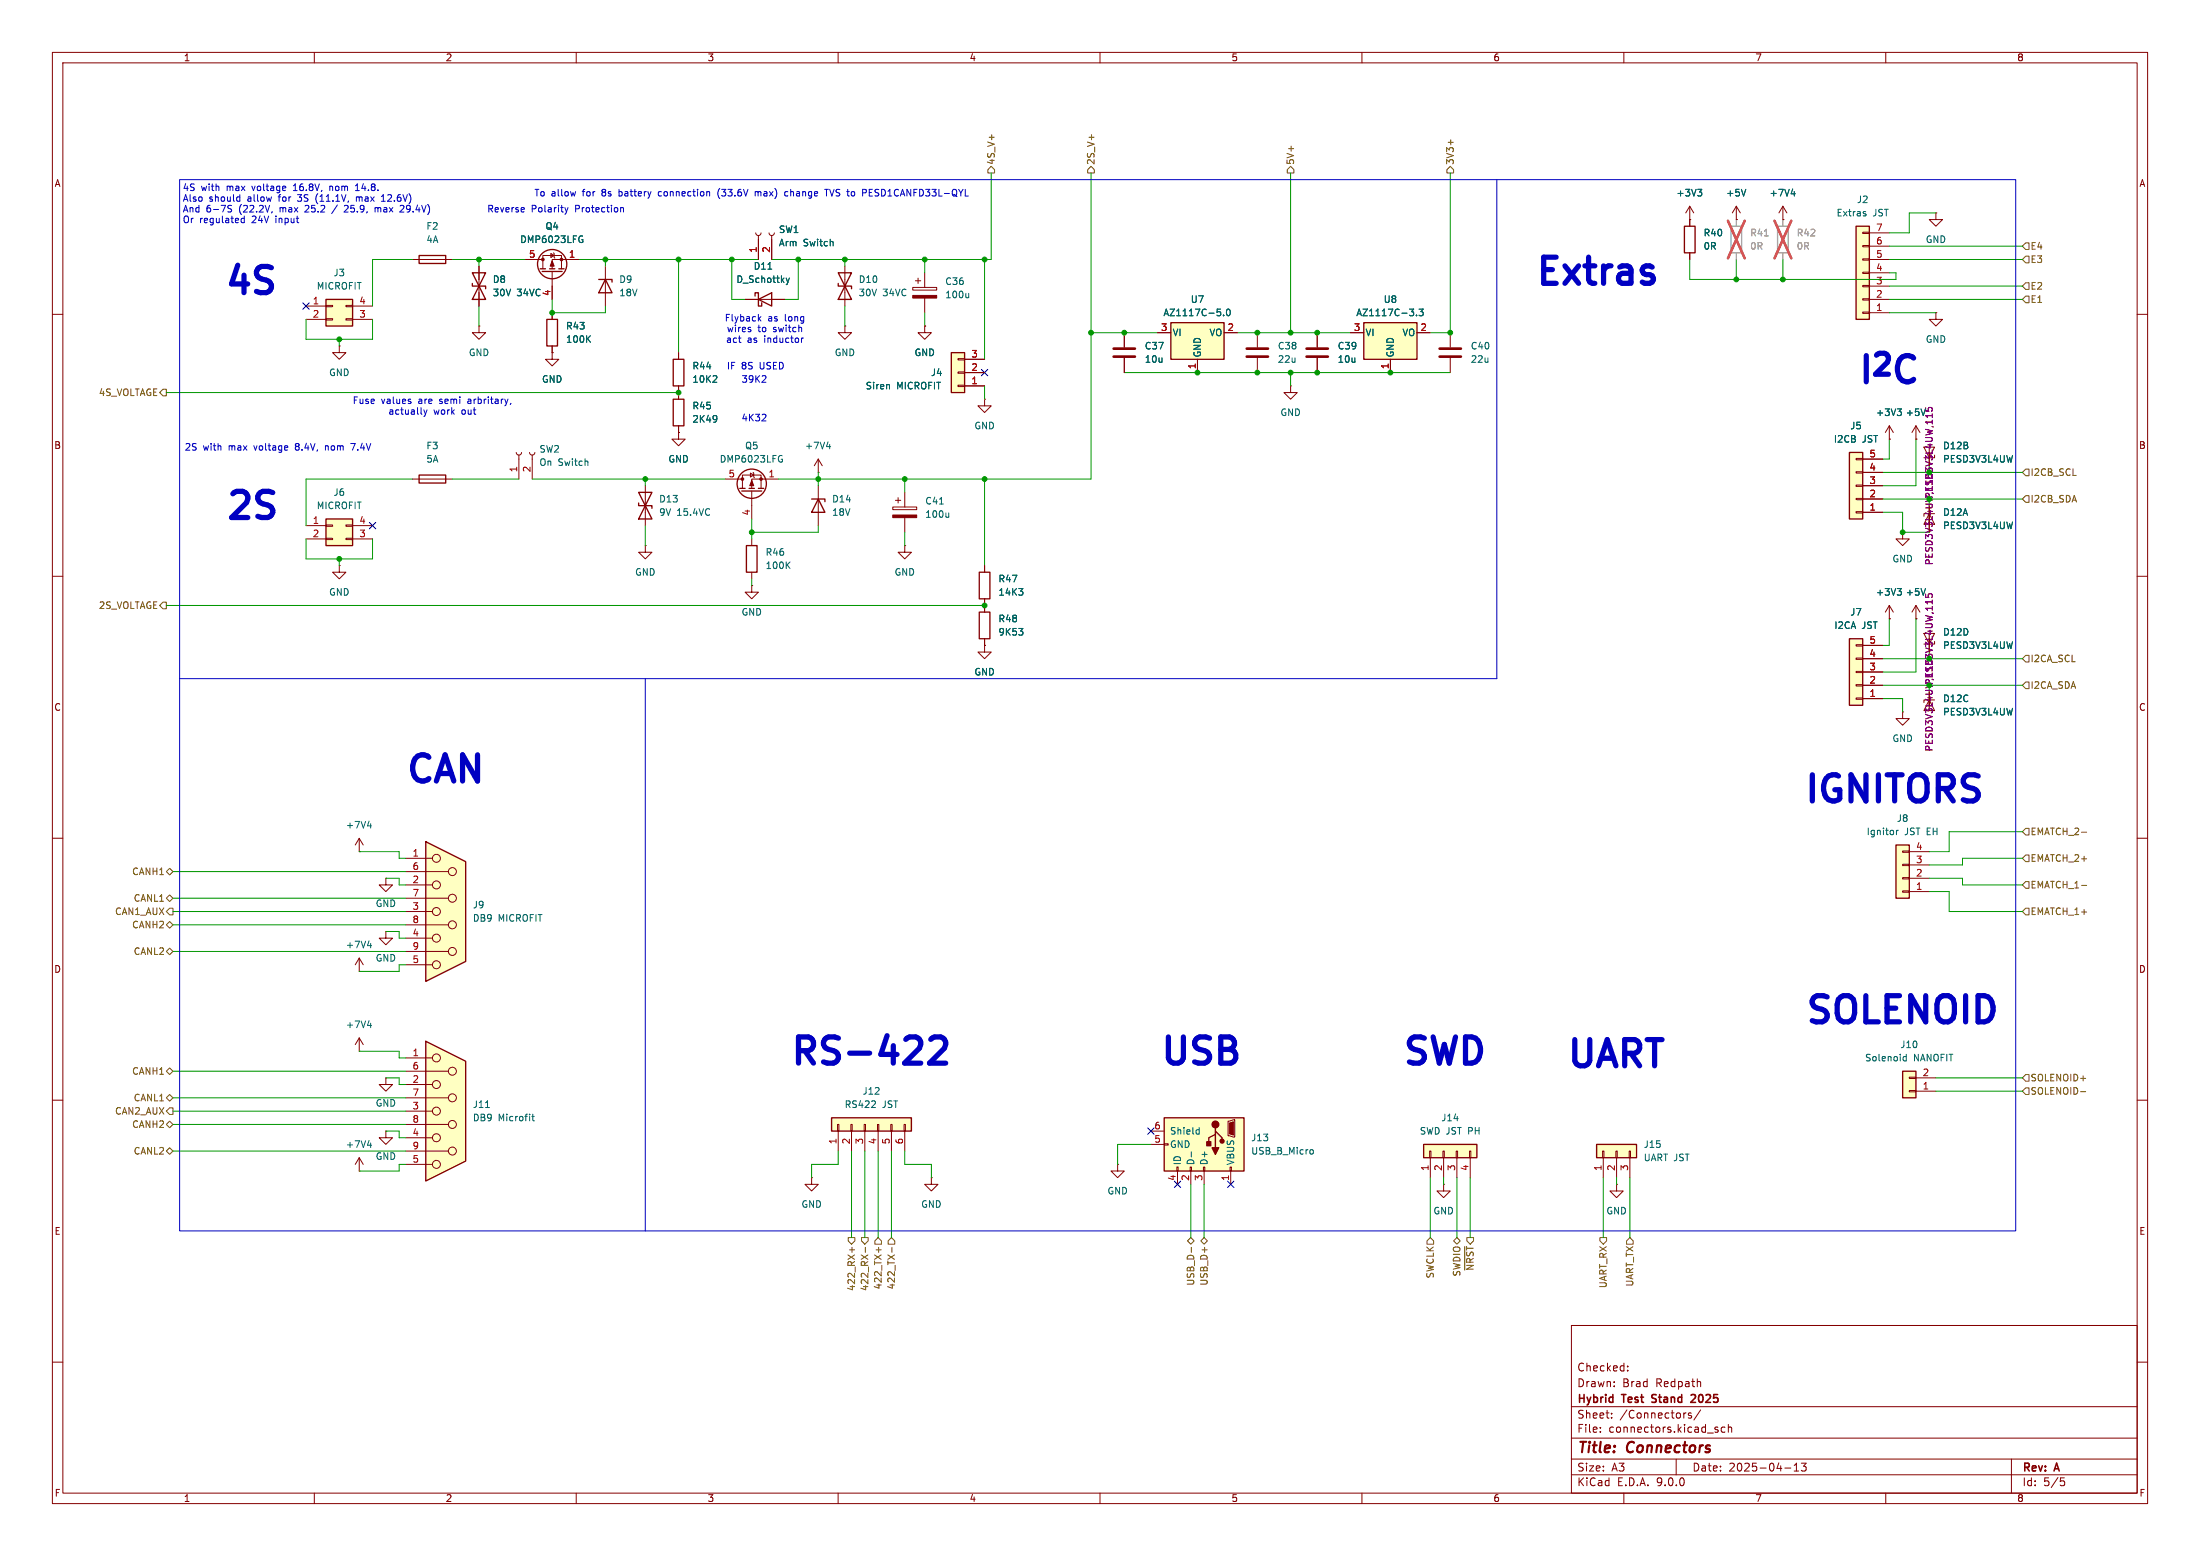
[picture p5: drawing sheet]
<svg xmlns="http://www.w3.org/2000/svg" width="420mm" height="297mm" viewBox="0 0 420 297" stroke-linecap="round" stroke-linejoin="round" font-family="sans-serif">
<g fill="none" stroke="#840000" stroke-width=".19">
<path d="M10 10h400v277h-400zM12 12h396v273h-396zM60 10v2M110 10v2M160 10v2M210 10v2M260 10v2M310 10v2M360 10v2M10 60h2M161.3 62.2v1.3h1.3l-1.3 1.3-1.3-1.3h1.3M161.3 62.2h.1"/>
<path d="M240 63.5v2.8M240 68.3v2.8M246.4 73.7v1.2h1.2l-1.2 1.3-1.3-1.3h1.3M246.4 73.7h.1M251.5 63.5v2.8M251.5 68.3v2.8M276.9 63.5v2.8M276.9 68.3v2.8M408 60h2M10 110h2M143.5 102.9v1.2M143.5 109.2v1.3"/>
<path d="M408 110h2M10 160h2M408 160h2M10 210h2M408 210h2M154.9 224.8v1.3h1.3l-1.3 1.2-1.2-1.2h1.2M154.9 224.8h.1M213.4 222.2v1.3h1.2l-1.2 1.3-1.3-1.3h1.3M213.4 222.2h.1M300 253h108v32h-108zM10 260h2M300 278.5h108"/>
<path d="M300 274.5h108M300 268.5h108M305.5 273.2v.2M305.5 272.5v.1M307.7 270.5v.2M307.7 269.8v.1M308.2 264.5v.2M308.2 263.8v.1M310.7 261.5v.2M310.7 260.8v.1M320 278.5v3M321.7 269.7h.2"/>
<path d="M322.9 269.8l-.4-.1-.2 .2 .1 .2 .5 .2v.3h-.6M324.6 263.8l.1 .9M324.7 269.1l-1.3 1.9M327.6 272.9l.3 .1 .1 .2-.2 .2h-.3M327.6 272.4l.3 .1M329.3 272.5l-.4-.1-.3 .3 .1 .6h.6M329.9 272.5l.3-.1 .3 .1 .1 .9M329.9 271.9v1.5M342.5 279.7l.4-.4v1.5M343.9 279.3h.9l-.5 .6 .4 .1v.6l-.2 .2-.6-.2M384 278.5v6.5M408 260h2"/>
<path d="M60 285v2M110 285v2M160 285v2M210 285v2M260 285v2M300 281.5h108M310 285v2M340.7 280.2h1.2M342.5 280.8h.9M360 285v2M393.4 282.1h.7M393.5 282.7h.4l.3 .2-.2 .6-.5 .1"/>
</g>
<path d="M315.3 267.6l.2 .1M315.4 266.3v.5M323.5 266.3l-.5-.1-.2 .1M323.6 266.8l-.8 .9h.9" fill="none" stroke="#840000" stroke-width=".3"/>
<path d="M238 66.5h4.1M238 68.1h4.1M249.4 66.5h4.1M249.4 68.1h4.1M274.8 66.5h4.1M274.8 68.1h4.1" fill="none" stroke="#840000" stroke-width=".51"/>
<path d="M142.5 104.1h2v5.1h-2z" fill="none" stroke="#840000" stroke-width=".25"/>
<path d="M150.3 107.8l.5 .7M150.8 107.3l-.7 .7" fill="none" stroke="#006464" stroke-width=".19"/>
<path d="M260.3 61.6h10.2v7h-10.2z" fill="#ffffc2"/>
<path d="M144.1 56.5v-.6h.7v2.5h.6v-.6M144.8 57.2l2.5-1.3v2.5zM260.3 61.6h10.2v7h-10.2z" fill="none" stroke="#840000" stroke-width=".25"/>
<path d="M142.2 57.2h7.7M257.8 63.5h2.5M265.4 68.6v2.5M270.5 63.5h2.5" fill="none" stroke="#840000" stroke-width=".19"/>
<path d="M146.6 51.4h.7M150.1 53.1l.3 .8M150.4 53.9l-.3 .4M150.7 53.1l-.3 .8M270.9 59h.8l-.4 .5 .3 .1v.5l-.2 .2-.5-.2M270.4 60.1v.2" fill="none" stroke="#006464" stroke-width=".19"/>
<path d="M158.7 213.4h15.3v2.5h-15.3z" fill="#ffffc2"/>
<g fill="none" stroke="#840000" stroke-width=".25">
<path d="M121.9 94h2.6l-2.6 5.1h2.6zM121.9 96v.5h2.6v.5M141.2 93.2h1M141.6 93.7h3.8M143 93.2h1M144.8 93.2h1M186.9 116.8h2.1v5.1h-2.1zM158.7 213.4h15.3v2.5h-15.3z"/>
<circle cx="143.5" cy="92.3" r="2.79"/>
</g>
<g fill="none" stroke="#840000" stroke-width=".19">
<path d="M174.2 54.9h4.6v.5h-4.6zM174.8 53.6h1M175.3 53.1v1M176.5 52.1v2.8M176.5 56.9v2.8M123.2 92.7v7.6M129.5 82.6v1.2h1.3l-1.3 1.3-1.2-1.3h1.2M129.5 82.6h.1M138.4 91.4h3.3M141.7 93.2v-2.5h3.6v2.5M143.3 90.3l.6 .4-.6 .4zM143.5 93.7v5.4"/>
<path d="M143.8 90.2l.2 1M148.6 91.4h-5.1v1.8M156.2 90.2h.1M156.2 87.6l-.8 1.3M156.2 87.6l.8 1.3M156.2 87.6v2.6M188 115.6v1.2M188 121.9v1.3M68.6 198.1l-.8 1.3M68.6 198.1l.7 1.3M68.6 198.1v2.6M68.6 200.7h.1"/>
<path d="M159.9 214.6h.2v1.3h-.2zM160 215.9v3.8M162.4 214.6h.3v1.3h-.3zM162.6 215.9v3.8M165 214.6h.2v1.3h-.2zM165.1 215.9v3.8M167.5 214.6h.3v1.3h-.3zM167.6 215.9v3.8M170.1 214.6h.2v1.3h-.2zM170.2 215.9v3.8M172.6 214.6h.2v1.3h-.2zM172.7 215.9v3.8"/>
<path d="M308.6 226.1v1.2h1.3l-1.3 1.3-1.3-1.3h1.3M308.6 226.1h.1"/>
</g>
<path d="M184.9 56v.8M184.9 56.7l-.2 .1M149 86.9l.3 .1M149.1 87.7h.3v.4l-.4 .1M157.8 85.2h.8M158.4 84.8v.9M194.5 120h.8l-.5 .4M195.1 120.5l.2 .2-.2 .5M70.2 195.7h.7M70.8 195.3v.9M166.3 211.4h.8M167.1 210.3v.4" fill="none" stroke="#006464" stroke-width=".19"/>
<g fill="#840000" stroke="#840000" stroke-width=".19">
<path d="M143.5 91.7l.4 1h-.8z"/>
<path d="M174.2 56.4h4.6v.5h-4.6z"/>
<circle cx="141.7" cy="91.4" r=".25"/>
<circle cx="145.3" cy="91.4" r=".25"/>
</g>
<path d="M222.2 213.4h15.3v10.1h-15.3z" fill="#ffffc2"/>
<g fill="none" stroke="#840000" stroke-width=".25">
<path d="M103.1 51.3h1M103.5 51.8h3.8M104.9 51.3h1M106.7 51.3h1M222.2 213.4h15.3v10.1h-15.3zM232 215.3v.6l1.3 1.3v.6M232 215.9v.6l-1.2 .7v1.2M232 216.5v2.6"/>
<circle cx="105.4" cy="50.4" r="2.79"/>
</g>
<g fill="none" stroke="#840000" stroke-width=".19">
<path d="M100.3 49.5h3.3M103.6 51.3v-2.5h3.6v2.5M105.2 48.4l.6 .4-.6 .3zM105.4 51.8v5.4M105.7 48.3l.2 1M110.5 49.5h-5.1v1.8M360.7 83.8h.1M360.7 81.3l-.8 1.3M360.7 81.3l.7 1.3M360.7 81.3v2.5M143.5 111.8v1.2h1.3l-1.3 1.3-1.3-1.3h1.3M143.5 111.8h.1"/>
<path d="M363.2 101.6v1.3h1.3l-1.3 1.2-1.3-1.2h1.3M363.2 101.6h.1M219.7 215.9h2.5M219.7 218.4h2.5M222.2 218.3h.8v.3h-.8zM234.4 214l1.3-.3v3.3l-1.3-.2zM177.8 224.8v1.3h1.3l-1.3 1.2-1.3-1.2h1.3M177.8 224.8h.1M224.7 222.8h.2v.7h-.2zM224.8 223.5v2.6M227.2 222.8h.3v.7h-.3zM227.3 223.5v2.6"/>
<path d="M229.7 222.8h.3v.7h-.3zM229.9 223.5v2.6M234.8 222.8h.3v.7h-.3zM234.9 223.5v2.6"/>
</g>
<g fill="#840000" stroke="#840000" stroke-width=".19">
<path d="M234.7 214.4l.8-.3v2.6l-.8-.3z"/>
<path d="M105.4 49.8l.4 1h-.8z"/>
<circle cx="103.6" cy="49.5" r=".25"/>
<circle cx="107.2" cy="49.5" r=".25"/>
</g>
<g fill="#840000" stroke="#840000" stroke-width=".25">
<path d="M230.4 217.9h.7v.8h-.7z"/>
<path d="M231.4 219.1h1.3l-.7 1.2z"/>
<circle cx="232" cy="214.6" r=".63"/>
<circle cx="233.3" cy="217.8" r=".38"/>
</g>
<path d="M110.9 45l.3 .1M111 45.8h.3v.4l-.4 .1M362.7 78.5l.3 .3v.3l-.3 .2M363 78l-.4 .5M227.4 219.9v.9M228.6 215.6l.3 .1M228.9 215.2v1.3M228.9 216.4l-.3 .1M250.3 219.4l.3 .1 .1 .2v.5l-.4 .1" fill="none" stroke="#006464" stroke-width=".19"/>
<path d="M361.9 161.3h2.6v10.2h-2.6z" fill="#ffffc2"/>
<path d="M361.9 161.3h2.6v10.2h-2.6z" fill="none" stroke="#840000" stroke-width=".25"/>
<g fill="none" stroke="#840000" stroke-width=".19">
<path d="M91.4 62.2v1.3h1.3l-1.3 1.3-1.2-1.3h1.2M91.4 62.2h.1M176.5 62.2v1.3h1.3l-1.3 1.3-1.2-1.3h1.2M176.5 62.2h.1M188 76.2v1.3h1.2l-1.2 1.2-1.3-1.2h1.3M188 76.2h.1M170.4 96.8h4.6v.5h-4.6zM170.9 95.5h1.1M171.4 95v1M172.7 94v2.8M172.7 98.8v2.8M188 123.2v1.3h1.2l-1.2 1.2-1.3-1.2h1.3"/>
<path d="M188 123.2h.1M68.6 162.6h.1M68.6 160v2.6M68.6 160l-.8 1.3M68.6 160l.7 1.3M363.2 170.1h1.3v.2h-1.3zM363.2 167.5h1.3v.3h-1.3zM363.2 165h1.3v.2h-1.3zM363.2 162.4h1.3v.3h-1.3zM364.5 170.2h3.8M364.5 167.6h3.8M364.5 165.1h3.8"/>
<path d="M364.5 162.6h3.8M68.6 185.4h.1M68.6 182.9l-.8 1.3M68.6 182.9l.7 1.3M68.6 182.9v2.5M275.6 226.1v1.2h1.3l-1.3 1.3-1.3-1.3h1.3M275.6 226.1h.1"/>
</g>
<path d="M179.4 96.2h.7M181.1 97.9v.9M181.1 98.6l-.2 .2M70.2 157.6h.7M70.8 157.2v.9M362 158.5v.8M362.4 158.5l-.4 .2M70.2 180.5h.7M70.8 180.1v.8" fill="none" stroke="#006464" stroke-width=".19"/>
<path d="M170.4 98.3h4.6v.5h-4.6z" fill="#840000" stroke="#840000" stroke-width=".19"/>
<path d="M363.2 204.5h2.6v5.1h-2.6z" fill="#ffffc2"/>
<path d="M160 52.1h2.6l-2.6 5.1h2.6zM160 54.1v.5h2.6v.5M321.6 43.2h2v5.1h-2zM363.2 204.5h2.6v5.1h-2.6z" fill="none" stroke="#840000" stroke-width=".25"/>
<g fill="none" stroke="#840000" stroke-width=".19">
<path d="M161.3 50.8v7.6M322.6 41.9v1.3M322.6 48.3v1.2M64.8 66v1.3h1.2l-1.2 1.3-1.3-1.3h1.3M64.8 66h.1M105.4 67.3v1.3h1.3l-1.3 1.3-1.3-1.3h1.3M105.4 67.3h.1M123.2 104.1v1.3h1.3l-1.3 1.3-1.3-1.3h1.3M123.2 104.1h.1M365.8 118.1h.1M365.8 115.6l-.8 1.2M365.8 115.6l.7 1.2"/>
<path d="M365.8 115.6v2.5M364.5 208.2h1.3v.2h-1.3zM364.5 205.6h1.3v.3h-1.3zM365.8 208.3h3.8M365.8 205.7h3.8"/>
</g>
<path d="M367.6 112.3l-.4 1.3M363.3 202.3l.3 .2 .3-.1M363.9 201.2v1.3M363.9 201.7h-.3l-.3 .2" fill="none" stroke="#006464" stroke-width=".19"/>
<path d="M367.6 77.8v.6M368.1 78.3l.1 .1M368.9 78.3l-.1 .1" fill="none" stroke="#840084" stroke-width=".19"/>
<path d="M330.5 43.2h2v5.1h-2z" fill="none" stroke="#a1a1a1" stroke-width=".25"/>
<path d="M331.5 41.9v1.3M331.5 48.3v1.2" fill="none" stroke="#a1a1a1" stroke-width=".19"/>
<path d="M336.8 45h.8" fill="none" stroke="#989898" stroke-width=".19"/>
<path d="M329.9 42.1l3.2 7.2M333.1 42.1l-3.2 7.2" fill="none" stroke="#e65255" stroke-width=".46"/>
<path d="M271.8 218.4h10.1v2.6h-10.1z" fill="#ffffc2"/>
<path d="M80 48.8h5.1v1.5h-5.1zM186.9 109.2h2.1v5.1h-2.1zM271.8 218.4h10.1v2.6h-10.1z" fill="none" stroke="#840000" stroke-width=".25"/>
<g fill="none" stroke="#840000" stroke-width=".19">
<path d="M78.7 49.5h7.7M188 108v1.2M188 114.3v1.3M73.7 167.6v1.3h1.2l-1.2 1.3-1.3-1.3h1.3M73.7 167.6h.1M73.7 215.9v1.3h1.2l-1.2 1.2-1.3-1.2h1.3M73.7 215.9h.1M272.9 219.7h.3v1.3h-.3zM275.5 219.7h.2v1.3h-.2zM278 219.7h.3v1.3h-.3zM280.5 219.7h.3v1.3h-.3zM273 221v3.8"/>
<path d="M275.6 221v3.8M278.1 221v3.8M280.7 221v3.8"/>
</g>
<path d="M194.5 112.3h.8l-.5 .5M195.1 112.9l.2 .2-.2 .4" fill="none" stroke="#006464" stroke-width=".19"/>
<path d="M81.3 198.8l7.6 3.8v19l-7.6 3.8z" fill="#ffffc2"/>
<path d="M81.3 198.8l7.6 3.8v19l-7.6 3.8z" fill="none" stroke="#840000" stroke-width=".25"/>
<g fill="none" stroke="#840000" stroke-width=".19">
<path d="M144.3 44.5l.1 .3 .4 .2 .3-.2 .2-.3M144.8 45v4.5M146.8 44.5l.2 .3 .3 .2 .4-.2 .1-.3M147.3 45v4.5M77.5 201.9h5M77.5 204.5h8.1M77.5 207h5M77.5 209.6h8.1M77.5 212.1h5M77.5 214.6h8.1M77.5 217.2h5M77.5 219.7h8.1"/>
<path d="M68.6 223.5h.1M68.6 221l-.8 1.2M68.6 221l.7 1.2M68.6 221v2.5M77.5 222.2h5"/>
<circle cx="83.3" cy="201.9" r=".76"/>
<circle cx="83.3" cy="212.1" r=".76"/>
<circle cx="83.3" cy="217.2" r=".76"/>
<circle cx="83.3" cy="207" r=".76"/>
<circle cx="86.4" cy="209.5" r=".76"/>
<circle cx="86.4" cy="214.6" r=".76"/>
<circle cx="86.4" cy="219.7" r=".76"/>
<circle cx="86.4" cy="204.5" r=".76"/>
<circle cx="83.3" cy="222.2" r=".76"/>
</g>
<path d="M70.2 218.6h.7M70.8 218.2v.8M92.7 211.4h.7M101.5 213.1h.5M101.7 212.7v1.1l.3 .1" fill="none" stroke="#006464" stroke-width=".19"/>
<path d="M81.3 160.7l7.6 3.8v19l-7.6 3.8z" fill="#ffffc2"/>
<path d="M81.3 160.7l7.6 3.8v19l-7.6 3.8z" fill="none" stroke="#840000" stroke-width=".25"/>
<g fill="none" stroke="#840000" stroke-width=".19">
<path d="M77.5 163.8h5M77.5 166.4h8.1M77.5 168.9h5M77.5 171.5h8.1M77.5 174h5M77.5 176.5h8.1M77.5 179.1h5M77.5 181.6h8.1M77.5 184.2h5"/>
<circle cx="83.3" cy="174" r=".76"/>
<circle cx="83.3" cy="168.9" r=".76"/>
<circle cx="83.3" cy="179.1" r=".76"/>
<circle cx="83.3" cy="163.8" r=".76"/>
<circle cx="86.4" cy="171.4" r=".76"/>
<circle cx="86.4" cy="166.4" r=".76"/>
<circle cx="86.4" cy="176.5" r=".76"/>
<circle cx="83.3" cy="184.1" r=".76"/>
<circle cx="86.4" cy="181.6" r=".76"/>
</g>
<path d="M304.8 218.4h7.6v2.6h-7.6z" fill="#ffffc2"/>
<path d="M304.8 218.4h7.6v2.6h-7.6z" fill="none" stroke="#840000" stroke-width=".25"/>
<path d="M64.8 108v1.2h1.2l-1.2 1.3-1.3-1.3h1.3M64.8 108h.1M172.7 104.1v1.3h1.3l-1.3 1.3-1.3-1.3h1.3M172.7 104.1h.1M305.9 219.7h.3v1.3h-.3zM308.5 219.7h.2v1.3h-.2zM311 219.7h.3v1.3h-.3zM306.1 221v3.8M308.6 221v3.8M311.1 221v3.8" fill="none" stroke="#840000" stroke-width=".19"/>
<path d="M181.6 67.3h2.5v7.6h-2.5z" fill="#ffffc2"/>
<path d="M104.4 61h2v5h-2zM181.6 67.3h2.5v7.6h-2.5z" fill="none" stroke="#840000" stroke-width=".25"/>
<path d="M105.4 59.7v1.3M369.6 40.6v1.3h1.2l-1.2 1.3-1.3-1.3h1.3M369.6 40.6h.1M105.4 66v1.3M182.9 73.5h1.2v.3h-1.2zM182.9 71h1.2v.2h-1.2zM182.9 68.5h1.2v.2h-1.2zM184.1 73.7h3.9M184.1 71.1h3.9M184.1 68.6h3.9M214.6 63.5v2.8M214.6 68.3v2.8" fill="none" stroke="#840000" stroke-width=".19"/>
<path d="M112.2 64.6l.5 .7M112.7 64.1l-.7 .7M169.7 73.5l.1 .7" fill="none" stroke="#006464" stroke-width=".19"/>
<path d="M212.6 66.5h4.1M212.6 68.1h4.1" fill="none" stroke="#840000" stroke-width=".51"/>
<path d="M223.5 61.6h10.2v7h-10.2z" fill="#ffffc2"/>
<path d="M90.2 52.1h2.5l-2.5 5.1h2.5zM90.2 54.1v.5h2.5v.5M114.3 53.3h2.5v.5M115.6 53.3l1.2 2.6h-2.5zM128.5 68.6h2.1v5.1h-2.1zM128.5 76.2h2.1v5.1h-2.1zM223.5 61.6h10.2v7h-10.2zM154.9 95.3h2.6v.5M156.2 95.3l1.3 2.5h-2.6z" fill="none" stroke="#840000" stroke-width=".25"/>
<g fill="none" stroke="#840000" stroke-width=".19">
<path d="M331.5 39.4l-.8 1.2M331.5 39.4l.7 1.2M331.5 39.4v2.5M340.4 39.4l-.8 1.2M340.4 39.4l.7 1.2M340.4 39.4v2.5M91.4 50.8v7.6M115.6 50.8v7.6M331.5 41.9h.1M340.4 41.9h.1M369.6 59.7v1.3h1.2l-1.2 1.2-1.3-1.2h1.3M369.6 59.7h.1"/>
<path d="M129.5 67.3v1.3M129.5 73.7v2.5M221 63.5h2.5M228.6 68.6v2.5M233.7 63.5h2.5M129.5 81.3v1.3M156.2 92.7v7.6M365.8 83.8h.1M365.8 81.3l-.8 1.3M365.8 81.3l.7 1.3M365.8 81.3v2.5M363.2 135.9v1.3h1.3l-1.3 1.2-1.3-1.2h1.3"/>
<path d="M363.2 135.9h.1M73.7 177.8v1.3h1.2l-1.2 1.2-1.3-1.2h1.3M73.7 177.8h.1"/>
</g>
<path d="M333.3 36.1l-.4 1.3M341.9 37h.8M342.5 36.6v.8M234.3 59.1l.1-.1a.68 .68 0 0 1 .5 .6 .68 .68 0 0 1-.5 .7l-.3-.5zM136.7 71.8l.1 .1v.3l-.7 .8h.7M136.7 79.4l.1 .6-.1 .5M136.8 79.9l-.1 .1M233.6 60.1v.2M367.6 78l-.4 1.3" fill="none" stroke="#006464" stroke-width=".19"/>
<path d="M367.6 113.4v.6M368.2 114l-.1-.4 .2-.3 .5 .2v.5" fill="none" stroke="#840084" stroke-width=".19"/>
<path d="M339.3 43.2h2.1v5.1h-2.1z" fill="none" stroke="#a1a1a1" stroke-width=".25"/>
<path d="M340.4 41.9v1.3M340.4 48.3v1.2" fill="none" stroke="#a1a1a1" stroke-width=".19"/>
<path d="M338.8 42.1l3.2 7.2M342 42.1l-3.2 7.2" fill="none" stroke="#e65255" stroke-width=".46"/>
<path d="M353.1 121.9h2.5v12.7h-2.5z" fill="#ffffc2"/>
<path d="M353.1 121.9h2.5v12.7h-2.5z" fill="none" stroke="#840000" stroke-width=".25"/>
<g fill="none" stroke="#840000" stroke-width=".19">
<path d="M360.7 118.1h.1M360.7 115.6l-.8 1.2M360.7 115.6l.7 1.2M360.7 115.6v2.5M354.3 133.2h1.3v.3h-1.3zM354.3 130.7h1.3v.2h-1.3zM354.3 128.1h1.3v.3h-1.3zM354.3 125.6h1.3v.3h-1.3zM354.3 123.1h1.3v.2h-1.3zM355.6 133.4h3.8M355.6 130.8h3.8M355.6 128.3h3.8"/>
<path d="M355.6 125.7h3.8M355.6 123.2h3.8"/>
</g>
<path d="M362.2 112.3h.8l-.4 .5M362.7 112.8l.3 .3v.3l-.3 .2" fill="none" stroke="#006464" stroke-width=".19"/>
<path d="M354.3 43.2h2.6v17.8h-2.6z" fill="#ffffc2"/>
<path d="M354.3 43.2h2.6v17.8h-2.6z" fill="none" stroke="#840000" stroke-width=".25"/>
<g fill="none" stroke="#840000" stroke-width=".19">
<path d="M355.6 59.6h1.3v.2h-1.3zM355.6 57h1.3v.3h-1.3zM355.6 54.5h1.3v.2h-1.3zM355.6 51.9h1.3v.3h-1.3zM355.6 49.4h1.3v.3h-1.3zM355.6 46.9h1.3v.2h-1.3zM355.6 44.3h1.3v.3h-1.3zM356.9 59.7h3.8M356.9 57.2h3.8M356.9 54.6h3.8M356.9 52.1h3.8M356.9 49.5h3.8"/>
<path d="M356.9 47h3.8M356.9 44.5h3.8"/>
</g>
<path d="M356.1 40.8l.1 .2-.1 .2M356.1 40.4h.1" fill="none" stroke="#006464" stroke-width=".19"/>
<path d="M353.1 86.4h2.5v12.7h-2.5z" fill="#ffffc2"/>
<path d="M353.1 86.4h2.5v12.7h-2.5z" fill="none" stroke="#840000" stroke-width=".25"/>
<path d="M354.3 97.7h1.3v.2h-1.3zM354.3 95.1h1.3v.3h-1.3zM354.3 92.6h1.3v.2h-1.3zM354.3 90h1.3v.3h-1.3zM354.3 87.5h1.3v.3h-1.3zM355.6 97.8h3.8M355.6 95.3h3.8M355.6 92.7h3.8M355.6 90.2h3.8M355.6 87.6h3.8" fill="none" stroke="#840000" stroke-width=".19"/>
<path d="M62.2 99.1h5.1v5h-5.1z" fill="#ffffc2"/>
<path d="M62.2 99.1h5.1v5h-5.1z" fill="none" stroke="#840000" stroke-width=".25"/>
<path d="M58.4 100.3h3.8M58.4 102.9h3.8M62.2 100.2h1.3v.3h-1.3zM62.2 102.7h1.3v.3h-1.3zM66 100.2h1.3v.3h-1.3zM66 102.7h1.3v.3h-1.3zM67.3 100.3h3.8M67.3 102.9h3.8" fill="none" stroke="#840000" stroke-width=".19"/>
<path d="M62.2 57.2h5.1v5h-5.1z" fill="#ffffc2"/>
<path d="M62.2 57.2h5.1v5h-5.1zM80 90.7h5.1v1.5h-5.1z" fill="none" stroke="#840000" stroke-width=".25"/>
<g fill="none" stroke="#840000" stroke-width=".19">
<path d="M322.6 39.4l-.8 1.2M322.6 39.4l.7 1.2M322.6 39.4v3.8M58.4 58.4h3.8M62.2 58.3h1.3v.2h-1.3zM66 58.3h1.3v.2h-1.3zM67.3 58.4h3.8M91.4 50.8v2.5M91.4 55.9v2.5M100.3 49.5h2.6M105.4 54.6v2.6M105.4 59.7v1.3"/>
<path d="M107.9 49.5h2.6M142.2 57.2h2.6M144.8 45.7v3.8M147.3 57.2h2.6M147.3 45.7v3.8M322.6 41.9h.1M322.6 48.3v1.2M331.5 41.9h.1M340.4 41.9h.1M58.4 61h3.8M62.2 60.8h1.3v.3h-1.3zM66 60.8h1.3v.3h-1.3z"/>
<path d="M67.3 61h3.8M105.4 67.3h.1M105.4 66v1.3M129.5 67.3v1.3M129.5 73.7v2.5M176.5 62.2h.1M184.1 73.7h3.9M184.1 71.1h3.9M184.1 68.6h3.9M214.6 63.5v2.8M214.6 68.3v2.8M221 63.5h2.5"/>
<path d="M228.6 68.6v2.5M233.7 63.5h2.5M251.5 63.5v2.8M251.5 68.3v2.8M257.8 63.5h2.5M265.4 68.6v2.5M270.5 63.5h2.5M78.7 91.4h7.7M98.6 86.4l.1 .3 .4 .2 .3-.2 .2-.3M99.1 86.9v4.5M101.1 86.4l.1 .3 .4 .2 .4-.2 .1-.3M101.6 86.9v4.5"/>
<path d="M129.5 82.6h.1M129.5 81.3v1.3M355.6 97.8h3.8M355.6 95.3h3.8M355.6 92.7h3.8M355.6 90.2h3.8M355.6 87.6h3.8M360.7 83.8h.1M365.8 83.8h.1M188 108v1.2M188 114.3v2.5M360.7 118.1h.1"/>
<path d="M365.8 118.1h.1M188 123.2h.1M188 121.9v1.3M355.6 133.4h3.8M355.6 130.8h3.8M355.6 128.3h3.8M355.6 125.7h3.8M355.6 123.2h3.8M73.7 205.7v1.3h1.2l-1.2 1.3-1.3-1.3h1.3M73.7 205.7h.1"/>
</g>
<g fill="none" stroke="#006464" stroke-width=".19">
<path d="M324.1 36.1h.8l-.4 .5M324.6 36.6l.3 .3v.3l-.3 .2M333.3 36.1l-.4 1.3M341.9 37h.8M342.5 36.6v.8M110.9 45l.3 .1M111 45.8h.3v.4l-.4 .1M146.6 51.4h.7M150.1 53.1l.3 .8M150.4 53.9l-.3 .4M150.7 53.1l-.3 .8M234.3 59.1l.1-.1a.68 .68 0 0 1 .5 .6 .68 .68 0 0 1-.5 .7l-.3-.5z"/>
<path d="M270.9 59h.8l-.4 .5 .3 .1v.5l-.2 .2-.5-.2M112.2 64.6l.5 .7M112.7 64.1l-.7 .7M136.7 71.8l.1 .1v.3l-.7 .8h.7M136.7 79.4l.1 .6-.1 .5M136.8 79.9l-.1 .1M169.7 73.5l.1 .7M233.6 60.1v.2M270.4 60.1v.2M362.7 78.5l.3 .3v.3l-.3 .2M363 78l-.4 .5M367.6 78l-.4 1.3"/>
<path d="M194.5 112.3h.8l-.5 .5M194.5 120h.8l-.5 .4M195.1 112.9l.2 .2-.2 .4M362.2 112.3h.8l-.4 .5M362.7 112.8l.3 .3v.3l-.3 .2M367.6 112.3l-.4 1.3M195.1 120.5l.2 .2-.2 .5"/>
</g>
<g fill="none" stroke="#725600" stroke-width=".19">
<path d="M189.2 31.8l.7 .6v.6h-1.3v-.6zM208.3 31.8l.6 .6v.6h-1.3v-.6zM246.4 31.8l.6 .6v.6h-1.3v-.6zM276.9 31.8l.6 .6v.6h-1.3v-.6zM277 26.7v.9M386.7 56.5h.6v1.3h-.6l-.6-.6zM386.7 54h.6v1.2h-.6l-.6-.6zM386.7 46.4h.6v1.2h-.6l-.6-.6zM386.7 48.9h.6v1.3h-.6l-.6-.7zM31.1 74.3h.6v1.3h-.6l-.6-.7zM386.7 89.5h.6v1.3h-.6l-.6-.6zM386.7 94.6h.6v1.3h-.6l-.6-.6z"/>
<path d="M31.1 114.9h.6v1.3h-.6l-.6-.6zM386.7 125.1h.6v1.3h-.6l-.6-.7zM386.7 130.2h.6v1.2h-.6l-.6-.6zM386.7 158.1h.6v1.3h-.6l-.6-.6zM397.4 158.8h.9M31.7 166.4l.7-.7 .6 .7-.6 .6zM31.7 176.5l.7-.6 .6 .6-.6 .7zM32.4 170.8l.6 .7-.6 .6-.7-.6zM32.4 173.4h.6v1.2h-.6l-.7-.6zM386.7 173.4h.6v1.2h-.6l-.6-.6zM386.7 163.2h.6v1.3h-.6l-.6-.7zM386.7 168.3h.6v1.2h-.6l-.6-.6z"/>
<path d="M397.4 169h.9M31.7 181.6l.7-.6 .6 .6-.6 .6zM31.7 209.6l.7-.7 .6 .7-.6 .6zM31.7 204.5l.7-.7 .6 .7-.6 .6zM31.7 219.7l.7-.6 .6 .6-.6 .6zM31.7 214.6l.7-.6 .6 .6-.6 .7zM32.4 211.5h.6v1.2h-.6l-.7-.6zM386.7 205.1h.6v1.3h-.6l-.6-.7zM386.7 207.6h.6v1.3h-.6l-.6-.6zM397.2 208.4h1M161.9 236.2h1.3v.7l-.6 .6-.7-.6zM162.7 238.1v1"/>
<path d="M164.5 236.2h1.2v.7l-.6 .6-.6-.6zM165.2 238.1v1M167.6 236.2l.7 .7v.6h-1.3v-.6zM167.7 238.1v1M170.2 236.2l.6 .7v.6h-1.3v-.6zM170.3 238.1v1M227.3 236.2l.7 .7-.7 .6-.6-.6zM227.4 238.1v1M229.9 236.2l.6 .7-.6 .6-.7-.6zM273 236.2l.7 .7v.6h-1.3v-.6zM277.5 236.9l.6-.7 .7 .7-.7 .6zM279.6 237.9v4.5"/>
<path d="M305.4 236.2h1.3v.7l-.6 .6-.7-.6zM311.1 236.2l.7 .7v.6h-1.3v-.6z"/>
</g>
<g fill="none" stroke="#0000c2" stroke-width=".19">
<path d="M34.3 34.3h350.5v200.6h-350.5zM43.6 39.7l.5 .2 .1 .3-.2 .3-.5-.1M45.4 37.6h.4M45.8 37.2v1.2M45.8 38.4h-.4M56 36.4h.7M56.1 35.4l-.1 .1M60.4 37.5v1M63 35.5v.9M63.1 35.5l-.1 .2M64.4 39.1l-1.1 1.7M66.4 39.7l-.7 .8h.8"/>
<path d="M67.9 36.4h.7M67.9 35.5l.3-.4v1.3M68 37.6v.8M68.4 37.6l-.4 .1M71.6 39.6v.9M71.6 39.7l.4-.1 .2 .2M72.8 38.4h.7M72.8 37.5l.4-.3v1.2M77.1 39.6l-.8 .9h.8M100 39.7l.1 .2-.6 .1M107.8 39.6l.3 .9M108.4 39.6l-.3 .9"/>
<path d="M109.9 36.6l-.3 .8M118.5 39.7l.2-.1 .3 .1v.8M118.5 39.6v.9M125.9 36.6l-.2 .2v.4l.2 .2M135.3 36.6l.2 .1v.7M137.4 36a1.46 1.46 0 0 0 0 1.9M144.2 36.6v.8M144.2 36.7l.3-.1 .2 .1M150.4 36.6h-.4l-.2 .2 .1 .6h.5M157.4 36.1h.7M157.8 36.1v1.3M158.4 36.1l.4 1.3"/>
<path d="M165.9 36.7h.5M166.6 36.1h-.7v1.3h.7M285.7 34.3v95.2h-251.4M46.1 41.7l-.1 .2 .1 .5 .2 .1h.3M46.6 41.2v1.3M52 40.4l-.1 .2M108.1 40.5l-.3 .4M78.4 76.7v.3M80.9 78.2l.3 .9M81.2 79.1l-.3 .4M81.5 78.2l-.3 .9M97.5 77l-.1 .2"/>
<path d="M141 64.5h.5M141.3 65.4h.2M143.3 63v.3M144.9 60.8l.4 .5M145.3 60.4l-.5 .5M146.1 79.1l.1 .2v.3l-.8 .7h.8M146.1 71.8l.1 .1v.3l-.8 .8h.8M153 64.5v.9M153.4 64.5l-.4 .3M62.1 85.1v.8M62.3 85.1l-.2 .1M67 84.7h.8l-.5 1.2"/>
<path d="M123.2 129.5v105.4"/>
</g>
<g fill="none" stroke="#009600" stroke-width=".19">
<path d="M189.2 33v16.5h-41.9M208.3 33v58.4h-59.7M246.4 33v30.5M276.9 33v30.5h-3.9M78.7 49.5h-7.6v8.9M86.4 49.5h13.9M91.4 49.5v1.3M91.4 58.4v3.8M105.4 57.2v2.5h10.2v-1.3M110.5 49.5h34.3M115.6 49.5v1.3M129.5 49.5v17.8"/>
<path d="M139.7 49.5v7.7h2.5M152.4 49.5v7.7h-2.5M161.3 49.5v1.3M161.3 58.4v3.8M176.5 49.5v2.6M176.5 59.7v2.5M188 49.5v19.1M322.6 49.5v3.8h39.3v-1.2h-1.2M331.5 49.5v3.8M340.4 49.5v3.8M360.7 49.5h25.4M360.7 59.7h8.9"/>
<path d="M360.7 57.2h25.4M360.7 54.6h25.4M360.7 47h25.4M369.6 40.6h-5.1v3.9h-3.8M31.7 74.9h97.8M58.4 61v3.8h12.7v-3.8M64.8 64.8v1.2M188 73.7v2.5M208.3 63.5h12.7M214.6 71.1h62.3M236.2 63.5h21.6M246.4 71.1v2.6"/>
<path d="M78.7 91.4h-20.3v8.9M86.4 91.4h12.7M101.6 91.4h36.8M123.2 91.4v1.3M143.5 99.1v3.8M156.2 90.2v2.5M172.7 91.4v2.6M188 91.4v16.6M359.4 97.8h3.8v3.8h5.1M359.4 95.3h26.7M359.4 90.2h26.7M360.7 83.8v3.8h-1.3"/>
<path d="M365.8 83.8v8.9h-6.4M31.7 115.6h156.3M58.4 102.9v3.8h12.7v-3.8M64.8 106.7v1.3M123.2 100.3v3.8M143.5 110.5v1.3M156.2 100.3v1.3h-12.7M172.7 101.6v2.5M360.7 118.1v5.1h-1.3M365.8 118.1v10.2h-6.4M359.4 133.4h3.8v2.5M359.4 125.7h26.7"/>
<path d="M359.4 130.8h26.7M386.1 158.8h-14v3.8h-3.8M33 166.4h44.5M33 176.5h44.5M33 171.5h44.5M33 174h44.5M68.6 162.6h7.6v1.2h1.3M73.7 167.6h2.5v1.3h1.3M73.7 177.8h2.5v1.3h1.3M368.3 167.6h6.3v1.3h11.5M368.3 170.2h3.8v3.8h14M386.1 163.8h-11.5v1.3h-6.3"/>
<path d="M33 181.6h44.5M77.5 184.2h-1.3v1.2h-7.6M33 214.6h44.5M33 212.1h44.5M33 209.6h44.5M33 219.7h44.5M33 204.5h44.5M68.6 200.7h7.6v1.2h1.3M73.7 205.7h2.5v1.3h1.3M73.7 215.9h2.5v1.3h1.3M160 219.7v2.5h-5.1v2.6M162.6 219.7v16.5"/>
<path d="M165.1 219.7v16.5M167.6 219.7v16.5M170.2 219.7v16.5M172.7 219.7v2.5h5.1v2.6M219.7 218.4h-6.3v3.8M369.6 205.7h16.5M369.6 208.3h16.5M77.5 222.2h-1.3v1.3h-7.6M227.3 226.1v10.1M229.9 226.1v10.1M273 224.8v11.4M275.6 224.8v1.3"/>
<path d="M278.1 224.8v11.4M280.7 224.8v11.4M306.1 224.8v11.4M308.6 224.8v1.3M311.1 224.8v11.4"/>
</g>
<path d="M57.8 57.8l1.2 1.2M59 57.8l-1.2 1.2M187.4 70.5l1.2 1.2M188.6 70.5l-1.2 1.2M70.5 99.7l1.2 1.2M71.7 99.7l-1.2 1.2M219.1 215.3l1.2 1.2M220.3 215.3l-1.2 1.2M224.2 225.5l1.2 1.2M225.4 225.5l-1.2 1.2M234.3 225.5l1.3 1.2M235.6 225.5l-1.3 1.2" fill="none" stroke="#000084" stroke-width=".19"/>
<path d="M177.7 198.4l.7-.5h1.2a1.36 1.36 0 0 1 .7 2.2l-2.9 2.8h3.1" fill="none" stroke="#0000c2" stroke-width="1"/>
<path d="M336.8 45h.8" fill="none" stroke="#989898" stroke-width=".19"/>
<path d="M331.5 41.9v1.3M331.5 48.3v1.2M340.4 41.9v1.3M340.4 48.3v1.2" fill="none" stroke="#a1a1a1" stroke-width=".19"/>
<path d="M329.9 42.1l3.2 7.2M333.1 42.1l-3.2 7.2M338.8 42.1l3.2 7.2M342 42.1l-3.2 7.2" fill="none" stroke="#e65255" stroke-width=".46"/>
<path d="M367.6 77.8v.6M368.1 78.3l.1 .1M368.9 78.3l-.1 .1M367.6 113.4v.6M368.2 114l-.1-.4 .2-.3 .5 .2v.5" fill="none" stroke="#840084" stroke-width=".19"/>
<g fill="#009600" stroke="#009600" stroke-width=".19">
<circle cx="176.5" cy="49.5" r=".46"/>
<circle cx="172.7" cy="91.4" r=".46"/>
<circle cx="156.2" cy="91.4" r=".46"/>
<circle cx="143.5" cy="101.6" r=".46"/>
<circle cx="161.3" cy="49.5" r=".46"/>
<circle cx="64.8" cy="64.8" r=".46"/>
<circle cx="91.4" cy="49.5" r=".46"/>
<circle cx="129.5" cy="49.5" r=".46"/>
<circle cx="139.7" cy="49.5" r=".46"/>
<circle cx="115.6" cy="49.5" r=".46"/>
<circle cx="105.4" cy="59.7" r=".46"/>
<circle cx="152.4" cy="49.5" r=".46"/>
<circle cx="123.2" cy="91.4" r=".46"/>
<circle cx="129.5" cy="74.9" r=".46"/>
<circle cx="64.8" cy="106.7" r=".46"/>
<circle cx="188" cy="91.4" r=".46"/>
<circle cx="188" cy="115.6" r=".46"/>
<circle cx="188" cy="49.5" r=".46"/>
<circle cx="331.5" cy="53.3" r=".46"/>
<circle cx="340.4" cy="53.3" r=".46"/>
<circle cx="251.5" cy="63.5" r=".46"/>
<circle cx="246.4" cy="63.5" r=".46"/>
<circle cx="265.4" cy="71.1" r=".46"/>
<circle cx="276.9" cy="63.5" r=".46"/>
<circle cx="251.5" cy="71.1" r=".46"/>
<circle cx="246.4" cy="71.1" r=".46"/>
<circle cx="240" cy="63.5" r=".46"/>
<circle cx="240" cy="71.1" r=".46"/>
<circle cx="228.6" cy="71.1" r=".46"/>
<circle cx="208.3" cy="63.5" r=".46"/>
<circle cx="363.2" cy="101.6" r=".46"/>
<circle cx="214.6" cy="63.5" r=".46"/>
</g>
<g font-size="7" fill="#0000c2">
<text x="42.2" y="57.6">4S</text>
<text x="292.5" y="55.8">Extras</text>
<text x="42.5" y="100.5">2S</text>
<text x="76.8" y="150.8">CAN</text>
<text x="343.8" y="154.6">IGNITORS</text>
<text x="344" y="196.8">SOLENOID</text>
<text x="150.3" y="204.7">RS-422</text>
<text x="220.9" y="204.7">USB</text>
<text x="267.1" y="204.7">SWD</text>
<text x="298.4" y="205.2">UART</text>
</g>
<text font-size="7" fill="#006464" x="354.1" y="74.6">I^{2}C</text>
<g font-size="2.8" fill="#840000">
<text x="301" y="277.9">Title:</text>
<text x="310.6" y="277.9">Connectors</text>
</g>
<g font-size="2.1" fill="#840000">
<text x="301" y="262">Checked:</text>
<text x="301" y="268.2">Hybrid</text>
<text x="301" y="265">Drawn:</text>
<text x="309.7" y="265">Brad</text>
<text x="309.8" y="268.2">Test</text>
<text x="316" y="268.2">Stand</text>
<text x="316.2" y="265">Redpath</text>
<text x="324.1" y="268.2">2025</text>
<text x="301" y="273.7">File:</text>
<text x="301" y="271">Sheet:</text>
<text x="307.1" y="273.7">connectors.kicad_sch</text>
<text x="309.2" y="271">/Connectors/</text>
<text x="301" y="281.1">Size:</text>
<text x="307.6" y="281.1">A3</text>
<text x="323" y="281.1">Date:</text>
<text x="330" y="281.1">2025-04-13</text>
<text x="386" y="281.3">Rev:</text>
<text x="392.4" y="281.3">A</text>
<text x="301" y="283.9">KiCad</text>
<text x="308.7" y="283.9">E.D.A.</text>
<text x="316.3" y="283.9">9.0.0</text>
<text x="386" y="283.9">Id:</text>
<text x="390.1" y="283.9">5/5</text>
</g>
<g font-size="1.8" fill="#840000">
<text x="35" y="11.9">1</text>
<text x="85" y="11.9">2</text>
<text x="135" y="11.9">3</text>
<text x="185" y="11.9">4</text>
<text x="235" y="11.9">5</text>
<text x="285" y="11.9">6</text>
<text x="335" y="11.9">7</text>
<text x="385" y="11.9">8</text>
<text x="10.3" y="35.9">A</text>
<text x="408.3" y="35.9">A</text>
<text x="10.3" y="85.9">B</text>
<text x="408.2" y="85.9">B</text>
<text x="10.3" y="135.9">C</text>
<text x="408.2" y="135.9">C</text>
<text x="10.3" y="185.9">D</text>
<text x="408.2" y="185.9">D</text>
<text x="10.3" y="235.9">E</text>
<text x="408.3" y="235.9">E</text>
<text x="10.3" y="285.9">F</text>
<text x="35" y="286.9">1</text>
<text x="85" y="286.9">2</text>
<text x="135" y="286.9">3</text>
<text x="185" y="286.9">4</text>
<text x="235" y="286.9">5</text>
<text x="285" y="286.9">6</text>
<text x="335" y="286.9">7</text>
<text x="385" y="286.9">8</text>
<text x="408.3" y="285.9">F</text>
</g>
<g font-size="1.8" fill="#725600">
<text x="190.1" y="31.6" transform="rotate(-90 190.1 31.6)">4S_V+</text>
<text x="209.1" y="31.6" transform="rotate(-90 209.1 31.6)">2S_V+</text>
<text x="247.2" y="31.6" transform="rotate(-90 247.2 31.6)">5V+</text>
<text x="277.7" y="31.6" transform="rotate(-90 277.7 31.6)">3V3+</text>
<text x="387.5" y="47.9">E4</text>
<text x="387.5" y="50.4">E3</text>
<text x="387.5" y="58">E1</text>
<text x="387.5" y="55.5">E2</text>
<text x="18.8" y="75.8">4S_VOLTAGE</text>
<text x="387.5" y="91">I2CB_SCL</text>
<text x="387.5" y="96.1">I2CB_SDA</text>
<text x="18.8" y="116.4">2S_VOLTAGE</text>
<text x="387.5" y="126.6">I2CA_SCL</text>
<text x="387.5" y="131.7">I2CA_SDA</text>
<text x="387.5" y="159.6">EMATCH_2-</text>
<text x="25.1" y="167.2">CANH1</text>
<text x="387.5" y="164.7">EMATCH_2+</text>
<text x="25.4" y="172.3">CANL1</text>
<text x="387.5" y="169.8">EMATCH_1-</text>
<text x="21.9" y="174.9">CAN1_AUX</text>
<text x="25.1" y="177.4">CANH2</text>
<text x="387.5" y="174.9">EMATCH_1+</text>
<text x="25.4" y="182.5">CANL2</text>
<text x="25.1" y="205.3">CANH1</text>
<text x="387.5" y="206.6">SOLENOID+</text>
<text x="387.5" y="209.1">SOLENOID-</text>
<text x="21.9" y="213">CAN2_AUX</text>
<text x="25.1" y="215.5">CANH2</text>
<text x="25.4" y="210.4">CANL1</text>
<text x="25.4" y="220.6">CANL2</text>
<text x="228.2" y="245.5" transform="rotate(-90 228.2 245.5)">USB_D-</text>
<text x="230.7" y="245.5" transform="rotate(-90 230.7 245.5)">USB_D+</text>
<text x="273.9" y="244.1" transform="rotate(-90 273.9 244.1)">SWCLK</text>
<text x="279" y="243.7" transform="rotate(-90 279 243.7)">SWDIO</text>
<text x="281.5" y="242.7" transform="rotate(-90 281.5 242.7)">~{NRST}</text>
<text x="306.9" y="246" transform="rotate(-90 306.9 246)">UART_RX</text>
<text x="312" y="245.7" transform="rotate(-90 312 245.7)">UART_TX</text>
<text x="163.4" y="246.5" transform="rotate(-90 163.4 246.5)">422_RX+</text>
<text x="166" y="246.5" transform="rotate(-90 166 246.5)">422_RX-</text>
<text x="168.5" y="246.2" transform="rotate(-90 168.5 246.2)">422_TX+</text>
<text x="171" y="246.2" transform="rotate(-90 171 246.2)">422_TX-</text>
</g>
<g font-size="1.8" fill="#0000c2">
<text x="34.8" y="36.7">4S</text>
<text x="34.8" y="38.7">Also</text>
<text x="34.8" y="40.8">And</text>
<text x="38.4" y="36.7">with</text>
<text x="39.4" y="40.8">6-7S</text>
<text x="39.9" y="38.7">should</text>
<text x="43.4" y="36.7">max</text>
<text x="45.7" y="40.8">(22.2V,</text>
<text x="47.4" y="38.7">allow</text>
<text x="48.4" y="36.7">voltage</text>
<text x="53.5" y="38.7">for</text>
<text x="53.7" y="40.8">max</text>
<text x="56.5" y="36.7">16.8V,</text>
<text x="57.3" y="38.7">3S</text>
<text x="58.7" y="40.8">25.2</text>
<text x="60.9" y="38.7">(11.1V,</text>
<text x="63.6" y="36.7">nom</text>
<text x="66.6" y="40.8">25.9,</text>
<text x="68.7" y="36.7">14.8.</text>
<text x="68.9" y="38.7">max</text>
<text x="72.6" y="40.8">max</text>
<text x="73.9" y="38.7">12.6V)</text>
<text x="77.7" y="40.8">29.4V)</text>
<text x="92.9" y="40.7">Reverse</text>
<text x="101.4" y="40.7">Polarity</text>
<text x="101.9" y="37.7">To allow</text>
<text x="109.9" y="40.7">Protection</text>
<text x="111.3" y="37.7">for</text>
<text x="115.2" y="37.7">8s</text>
<text x="118.6" y="37.7">battery</text>
<text x="126.3" y="37.7">connection</text>
<text x="137.9" y="37.7">(33.6V</text>
<text x="145.2" y="37.7">max)</text>
<text x="151.1" y="37.7">change</text>
<text x="159" y="37.7">TVS to</text>
<text x="166.5" y="37.7">PESD1CANFD33L-QYL</text>
<text x="34.8" y="42.8">Or</text>
<text x="38.1" y="42.8">regulated</text>
<text x="48.2" y="42.8">24V</text>
<text x="52.9" y="42.8">input</text>
<text x="138.3" y="61.6">Flyback</text>
<text x="138.5" y="65.7">act</text>
<text x="138.7" y="63.6">wires</text>
<text x="142.6" y="65.7">as</text>
<text x="144.7" y="63.6">to</text>
<text x="146" y="65.7">inductor</text>
<text x="146.6" y="61.6">as</text>
<text x="147.7" y="63.6">switch</text>
<text x="149.9" y="61.6">long</text>
<text x="138.7" y="70.7">IF</text>
<text x="141.5" y="70.7">8S</text>
<text x="145.1" y="70.7">USED</text>
<text x="67.2" y="77.3">Fuse</text>
<text x="72.8" y="77.3">values</text>
<text x="80" y="77.3">are</text>
<text x="84.2" y="77.3">semi</text>
<text x="89.8" y="77.3">arbritary,</text>
<text x="141.5" y="73.3">39K2</text>
<text x="74" y="79.4">actually</text>
<text x="82.8" y="79.4">work</text>
<text x="88.2" y="79.4">out</text>
<text x="141.5" y="80.6">4K32</text>
<text x="35.2" y="86.2">2S</text>
<text x="38.8" y="86.2">with</text>
<text x="43.7" y="86.2">max</text>
<text x="48.8" y="86.2">voltage</text>
<text x="56.9" y="86.2">8.4V,</text>
<text x="62.7" y="86.2">nom</text>
<text x="67.9" y="86.2">7.4V</text>
</g>
<g font-size="1.8" fill="#006464">
<text x="319.9" y="37.7">+3V3</text>
<text x="329.4" y="37.7">+5V</text>
<text x="337.7" y="37.7">+7V4</text>
<text x="350.5" y="41.5">Extras</text>
<text x="354.4" y="39">J2</text>
<text x="357.5" y="41.5">JST</text>
<text x="81.3" y="44">F2</text>
<text x="81.3" y="46.6">4A</text>
<text x="99.2" y="46.6">DMP6023LFG</text>
<text x="104" y="44">Q4</text>
<text x="148.6" y="44.7">SW1</text>
<text x="148.6" y="47.2">Arm</text>
<text x="153.3" y="47.2">Switch</text>
<text x="325.1" y="47.9">0R</text>
<text x="325.1" y="45.3">R40</text>
<text x="367.5" y="46.6">GND</text>
<text x="63.6" y="52.9">J3</text>
<text x="143.8" y="51.7">D11</text>
<text x="60.4" y="55.5">MICROFIT</text>
<text x="94" y="54.2">D8</text>
<text x="94" y="56.7">30V</text>
<text x="98.7" y="56.7">34VC</text>
<text x="118.1" y="54.2">D9</text>
<text x="118.1" y="56.7">18V</text>
<text x="140.5" y="54.2">D_Schottky</text>
<text x="163.8" y="54.2">D10</text>
<text x="163.8" y="56.7">30V</text>
<text x="168.5" y="56.7">34VC</text>
<text x="180.3" y="57.1">100u</text>
<text x="180.3" y="54.6">C36</text>
<text x="227.2" y="58">U7</text>
<text x="264.1" y="58">U8</text>
<text x="108" y="65.6">100K</text>
<text x="108" y="63.1">R43</text>
<text x="222" y="60.6">AZ1117C-5.0</text>
<text x="223.8" y="64.4">VI</text>
<text x="230.8" y="64.4">VO</text>
<text x="258.8" y="60.6">AZ1117C-3.3</text>
<text x="260.6" y="64.4">VI</text>
<text x="267.6" y="64.4">VO</text>
<text x="367.5" y="65.6">GND</text>
<text x="62.7" y="72">GND</text>
<text x="89.4" y="68.2">GND</text>
<text x="132.1" y="70.7">R44</text>
<text x="159.3" y="68.2">GND</text>
<text x="174.5" y="68.2">GND</text>
<text x="177.6" y="72">J4</text>
<text x="218.4" y="66.9">C37</text>
<text x="218.4" y="69.4">10u</text>
<text x="229.5" y="68.3" transform="rotate(-90 229.5 68.3)">GND</text>
<text x="243.8" y="66.9">C38</text>
<text x="243.8" y="69.4">22u</text>
<text x="255.3" y="66.9">C39</text>
<text x="255.3" y="69.4">10u</text>
<text x="266.3" y="68.3" transform="rotate(-90 266.3 68.3)">GND</text>
<text x="280.7" y="66.9">C40</text>
<text x="280.7" y="69.4">22u</text>
<text x="103.4" y="73.3">GND</text>
<text x="132.1" y="73.3">10K2</text>
<text x="165.2" y="74.5">Siren</text>
<text x="171.2" y="74.5">MICROFIT</text>
<text x="132.1" y="80.9">2K49</text>
<text x="132.1" y="78.3">R45</text>
<text x="185.9" y="82.1">GND</text>
<text x="244.3" y="79.6">GND</text>
<text x="353.1" y="82.1">J5</text>
<text x="358" y="79.6">+3V3</text>
<text x="363.7" y="79.6">+5V</text>
<text x="81.3" y="86">F3</text>
<text x="81.3" y="88.5">5A</text>
<text x="102.9" y="86.6">SW2</text>
<text x="102.9" y="89.1">On</text>
<text x="106.5" y="89.1">Switch</text>
<text x="127.5" y="88.5">GND</text>
<text x="137.3" y="88.5">DMP6023LFG</text>
<text x="142.1" y="86">Q5</text>
<text x="153.6" y="86">+7V4</text>
<text x="350" y="84.7">I2CB</text>
<text x="355.5" y="84.7">JST</text>
<text x="370.8" y="86">D12B</text>
<text x="370.8" y="88.5">PESD3V3L4UW</text>
<text x="63.6" y="94.8">J6</text>
<text x="60.4" y="97.4">MICROFIT</text>
<text x="125.7" y="96.1">D13</text>
<text x="125.7" y="98.7">9V</text>
<text x="129.2" y="98.7">15.4VC</text>
<text x="158.8" y="96.1">D14</text>
<text x="158.8" y="98.7">18V</text>
<text x="176.5" y="99">100u</text>
<text x="176.5" y="96.5">C41</text>
<text x="370.8" y="98.7">D12A</text>
<text x="370.8" y="101.2">PESD3V3L4UW</text>
<text x="146.1" y="106.3">R46</text>
<text x="361.2" y="107.5">GND</text>
<text x="62.7" y="113.9">GND</text>
<text x="121.2" y="110.1">GND</text>
<text x="146.1" y="108.8">100K</text>
<text x="170.7" y="110.1">GND</text>
<text x="190.5" y="113.9">14K3</text>
<text x="190.5" y="111.4">R47</text>
<text x="358" y="113.9">+3V3</text>
<text x="363.7" y="113.9">+5V</text>
<text x="141.5" y="117.7">GND</text>
<text x="190.5" y="119">R48</text>
<text x="353.1" y="117.7">J7</text>
<text x="190.5" y="121.5">9K53</text>
<text x="350.1" y="120.2">I2CA</text>
<text x="355.4" y="120.2">JST</text>
<text x="370.8" y="121.5">D12D</text>
<text x="370.8" y="124.1">PESD3V3L4UW</text>
<text x="185.9" y="129.1">GND</text>
<text x="370.8" y="134.2">D12C</text>
<text x="370.8" y="136.8">PESD3V3L4UW</text>
<text x="361.2" y="141.8">GND</text>
<text x="65.9" y="158.3">+7V4</text>
<text x="356.3" y="159.6">Ignitor</text>
<text x="362" y="157.1">J8</text>
<text x="363.6" y="159.6">JST EH</text>
<text x="71.6" y="173.3">GND</text>
<text x="90.2" y="173.6">J9</text>
<text x="90.2" y="176.1">DB9</text>
<text x="95.1" y="176.1">MICROFIT</text>
<text x="65.9" y="181.2">+7V4</text>
<text x="71.6" y="183.7">GND</text>
<text x="65.9" y="196.4">+7V4</text>
<text x="356" y="202.8">Solenoid</text>
<text x="362.7" y="200.3">J10</text>
<text x="365.3" y="202.8">NANOFIT</text>
<text x="164.6" y="209.1">J12</text>
<text x="71.6" y="211.4">GND</text>
<text x="90.2" y="214.2">DB9</text>
<text x="90.2" y="211.7">J11</text>
<text x="95.1" y="214.2">Microfit</text>
<text x="161.2" y="211.7">RS422</text>
<text x="168.4" y="211.7">JST</text>
<text x="275.1" y="214.2">J14</text>
<text x="65.9" y="219.3">+7V4</text>
<text x="71.6" y="221.6">GND</text>
<text x="223.3" y="216.8">Shield</text>
<text x="223.3" y="219.3">GND</text>
<text x="238.8" y="218">J13</text>
<text x="238.8" y="220.6">USB_B_Micro</text>
<text x="271" y="216.8">SWD JST PH</text>
<text x="313.7" y="219.3">J15</text>
<text x="313.7" y="221.8">UART JST</text>
<text x="225.7" y="222.5" transform="rotate(-90 225.7 222.5)">ID</text>
<text x="228.2" y="222.5" transform="rotate(-90 228.2 222.5)">D-</text>
<text x="230.7" y="222.5" transform="rotate(-90 230.7 222.5)">D+</text>
<text x="235.8" y="222.5" transform="rotate(-90 235.8 222.5)">VBUS</text>
<text x="152.9" y="230.7">GND</text>
<text x="175.8" y="230.7">GND</text>
<text x="211.3" y="228.2">GND</text>
<text x="273.6" y="232">GND</text>
<text x="306.6" y="232">GND</text>
</g>
<g font-size="1.8" fill="#989898">
<text x="334" y="47.9">0R</text>
<text x="334" y="45.3">R41</text>
<text x="342.9" y="47.9">0R</text>
<text x="342.9" y="45.3">R42</text>
</g>
<g font-size="1.8" fill="#a90000">
<text x="358.1" y="46.7">6</text>
<text x="358.1" y="44.2">7</text>
<text x="100.9" y="49.3">5</text>
<text x="108.5" y="49.3">1</text>
<text x="144.5" y="48.3" transform="rotate(-90 144.5 48.3)">1</text>
<text x="147.1" y="48.3" transform="rotate(-90 147.1 48.3)">2</text>
<text x="358.1" y="51.8">4</text>
<text x="358.1" y="49.3">5</text>
<text x="59.6" y="58.2">1</text>
<text x="68.5" y="58.2">4</text>
<text x="105.2" y="56.6" transform="rotate(-90 105.2 56.6)">4</text>
<text x="358.1" y="59.4">1</text>
<text x="358.1" y="56.9">2</text>
<text x="358.1" y="54.4">3</text>
<text x="59.6" y="60.7">2</text>
<text x="68.5" y="60.7">3</text>
<text x="221.5" y="63.2">3</text>
<text x="234.2" y="63.2">2</text>
<text x="258.4" y="63.2">3</text>
<text x="271.1" y="63.2">2</text>
<text x="185.3" y="70.9">2</text>
<text x="185.3" y="68.3">3</text>
<text x="228.3" y="70.6" transform="rotate(-90 228.3 70.6)">1</text>
<text x="265.2" y="70.6" transform="rotate(-90 265.2 70.6)">1</text>
<text x="185.3" y="73.4">1</text>
<text x="356.8" y="89.9">4</text>
<text x="356.8" y="87.4">5</text>
<text x="98.8" y="90.2" transform="rotate(-90 98.8 90.2)">1</text>
<text x="101.3" y="90.2" transform="rotate(-90 101.3 90.2)">2</text>
<text x="139" y="91.2">5</text>
<text x="146.6" y="91.2">1</text>
<text x="356.8" y="95">2</text>
<text x="356.8" y="92.5">3</text>
<text x="59.6" y="100.1">1</text>
<text x="68.5" y="100.1">4</text>
<text x="143.3" y="98.5" transform="rotate(-90 143.3 98.5)">4</text>
<text x="356.8" y="97.5">1</text>
<text x="59.6" y="102.6">2</text>
<text x="68.5" y="102.6">3</text>
<text x="356.8" y="125.5">4</text>
<text x="356.8" y="122.9">5</text>
<text x="356.8" y="130.6">2</text>
<text x="356.8" y="128">3</text>
<text x="356.8" y="133.1">1</text>
<text x="78.7" y="163.6">1</text>
<text x="78.7" y="166.1">6</text>
<text x="365.7" y="167.4">2</text>
<text x="365.7" y="164.8">3</text>
<text x="365.7" y="162.3">4</text>
<text x="78.7" y="168.7">2</text>
<text x="78.7" y="171.2">7</text>
<text x="78.7" y="173.7">3</text>
<text x="365.7" y="169.9">1</text>
<text x="78.7" y="176.3">8</text>
<text x="78.7" y="178.8">4</text>
<text x="78.7" y="181.4">9</text>
<text x="78.7" y="183.9">5</text>
<text x="78.7" y="201.7">1</text>
<text x="78.7" y="204.2">6</text>
<text x="78.7" y="206.8">2</text>
<text x="78.7" y="209.3">7</text>
<text x="367" y="208">1</text>
<text x="367" y="205.5">2</text>
<text x="78.7" y="211.8">3</text>
<text x="78.7" y="214.4">8</text>
<text x="220.3" y="215.6">6</text>
<text x="78.7" y="216.9">4</text>
<text x="78.7" y="219.5">9</text>
<text x="78.7" y="222">5</text>
<text x="159.8" y="218.5" transform="rotate(-90 159.8 218.5)">1</text>
<text x="162.3" y="218.5" transform="rotate(-90 162.3 218.5)">2</text>
<text x="164.8" y="218.5" transform="rotate(-90 164.8 218.5)">3</text>
<text x="167.4" y="218.5" transform="rotate(-90 167.4 218.5)">4</text>
<text x="169.9" y="218.5" transform="rotate(-90 169.9 218.5)">5</text>
<text x="172.5" y="218.5" transform="rotate(-90 172.5 218.5)">6</text>
<text x="220.3" y="218.2">5</text>
<text x="224.5" y="225.5" transform="rotate(-90 224.5 225.5)">4</text>
<text x="227.1" y="225.5" transform="rotate(-90 227.1 225.5)">2</text>
<text x="229.6" y="225.5" transform="rotate(-90 229.6 225.5)">3</text>
<text x="234.7" y="225.5" transform="rotate(-90 234.7 225.5)">1</text>
<text x="272.8" y="223.6" transform="rotate(-90 272.8 223.6)">1</text>
<text x="275.3" y="223.6" transform="rotate(-90 275.3 223.6)">2</text>
<text x="277.9" y="223.6" transform="rotate(-90 277.9 223.6)">3</text>
<text x="280.4" y="223.6" transform="rotate(-90 280.4 223.6)">4</text>
<text x="305.8" y="223.6" transform="rotate(-90 305.8 223.6)">1</text>
<text x="308.4" y="223.6" transform="rotate(-90 308.4 223.6)">2</text>
<text x="310.9" y="223.6" transform="rotate(-90 310.9 223.6)">3</text>
</g>
<g font-size="1.8" fill="#009600">
<text x="369.2" y="95.3" transform="rotate(-90 369.2 95.3)">PESD3V3L4UW,115</text>
<text x="369.2" y="108" transform="rotate(-90 369.2 108)">PESD3V3L4UW,115</text>
<text x="369.2" y="130.9" transform="rotate(-90 369.2 130.9)">PESD3V3L4UW,115</text>
<text x="369.2" y="143.6" transform="rotate(-90 369.2 143.6)">PESD3V3L4UW,115</text>
</g>
</svg>
